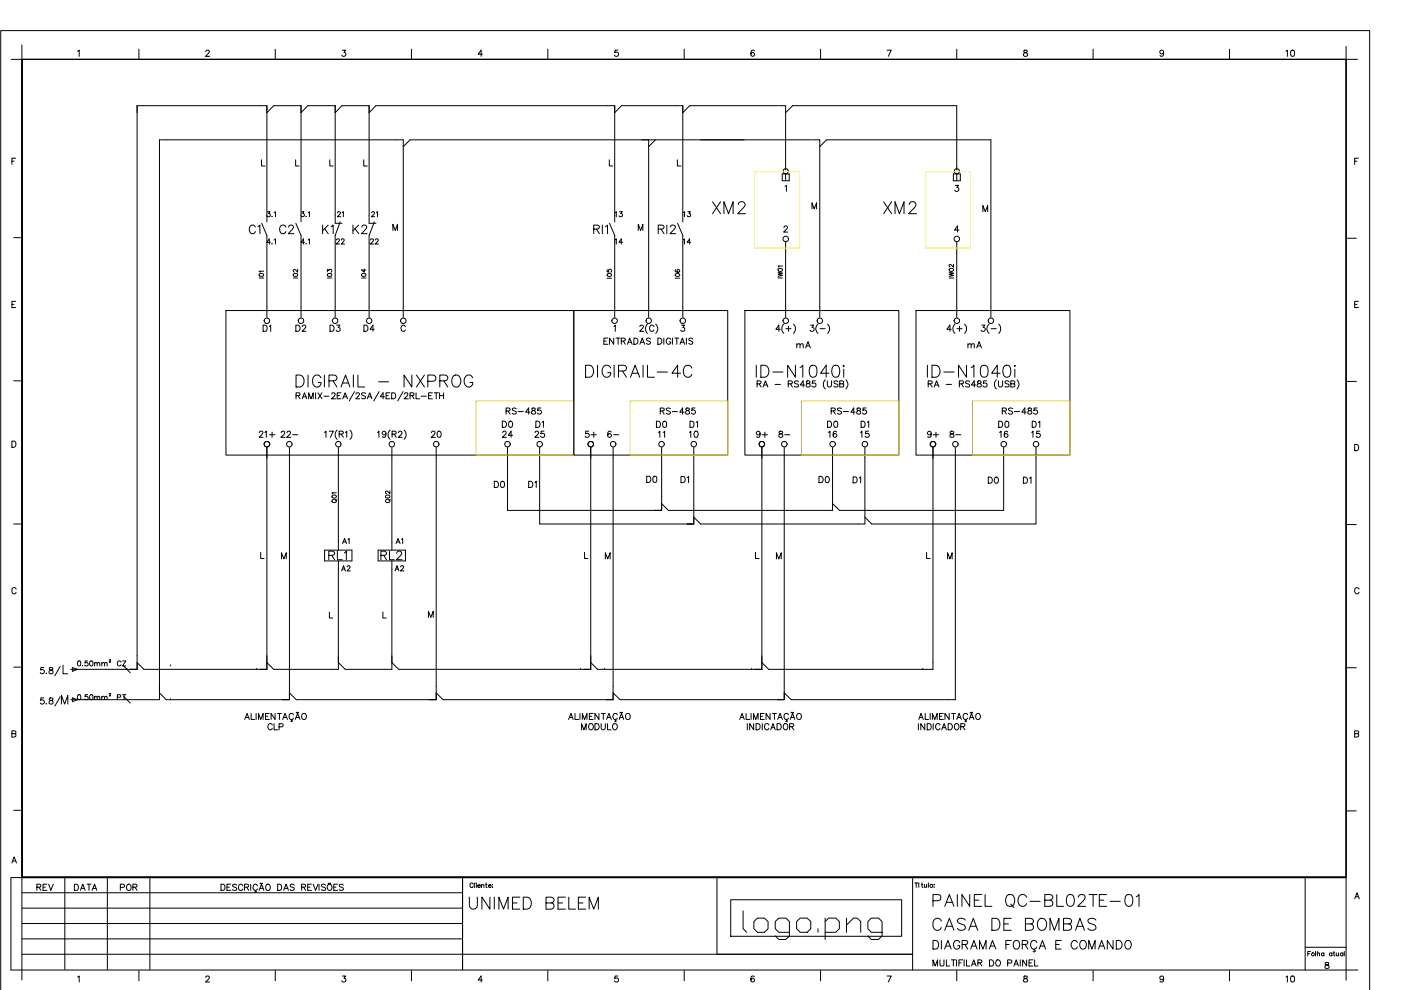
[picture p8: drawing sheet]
<svg xmlns="http://www.w3.org/2000/svg" width="297mm" height="210mm" viewBox="0 0 297 210" stroke-linecap="round" stroke-linejoin="round" font-family="sans-serif">
<g fill="none" stroke="#000" stroke-width=".21">
<path d="M2.4 12.6h285.4M4.6 12.6h280.8v173.5h-280.8zM4.6 9.5v198.3M16.5 10.9l.3-.3v1.4M29.4 10.4v2.2M43.6 10.9l.2-.2 .3-.1 .3 .4-.8 1h.8M58.4 10.4v2.2M72.6 10.6h.7l-.4 .5a.44 .44 0 0 1 .3 .7 .44 .44 0 0 1-.7-.1M87.2 10.4v2.2M102.3 11.5h-.9l.6-.9v1.4M116.1 10.4v2.2M131 10.6h-.6l-.1 .6a.46 .46 0 0 1 .7 0 .46 .46 0 0 1 0 .6 .46 .46 0 0 1-.7-.1"/>
<path d="M145.1 10.4v2.2M159.9 10.8v-.1a.66 .66 0 0 0-.8 .5 .66 .66 0 0 0 .4 .8 .4 .4 0 0 0 .5-.4 .4 .4 0 0 0-.3-.4 .4 .4 0 0 0-.5 .3M174 10.4v2.2M188.1 10.6h.9l-.7 1.4M202.8 10.4v2.2M217.1 10.7v.4l.6 .1 .2 .3a.45 .45 0 0 1-.5 .5 .45 .45 0 0 1-.4-.5l.8-.6-.1-.2zM231.8 10.4v2.2M246.7 11.1a.41 .41 0 0 1-.6 .3 .41 .41 0 0 1-.1-.7 .41 .41 0 0 1 .7 .1v.3a.61 .61 0 0 1-.5 .9l-.3-.3M260.7 10.4v2.2M285.4 9.8v198M2.5 34.2h.5M3.3 33.5h-.8v1.4"/>
<path d="M55.4 33.9v1.3h.8M56.6 23.9l1.4-1.5h5.8v23.2M62.7 33.9v1.3h.7M63.8 23.9l1.5-1.5h5.8v23.2M69.9 33.9v1.3h.7M71.1 23.9l1.4-1.5h5.8v23.2M77.1 33.9v1.3h.8M78.3 23.9l1.4-1.5h50.6v23.2M129.2 33.9v1.3h.7M130.3 23.9l1.5-1.5h13v23.2M137.5 29.6v37.7M139 29.6l-1.5 1.5"/>
<path d="M143.6 33.9v1.3h.8M165 22.4h-18.8l-1.4 1.5M165.1 22.4h1.5v13.6M165.8 36.9h1.5v1.4h-1.5zM166.4 39.5l.3-.2v1.3M166.6 23.9l1.4-1.5h34.8v13.6M166.6 36.9v1.4M172.2 29.6h-85.3l-1.4 1.5M172.4 29.6h1.4v37.7M173.8 31.1l1.4-1.5h34.9v37.7M202.1 38.3v-1.4h1.5v1.4M202.8 36.9v1.4"/>
<path d="M287.2 34.2h.5M288 33.5h-.8v1.4M2.9 50.4h1.4M54.9 58.9h1M55 58.1a.47 .47 0 0 1 .6-.2 .47 .47 0 0 1 .2 .6 .48 .48 0 0 1-.6 .1 .48 .48 0 0 1-.2-.5zM55.9 57.5h-1l.2 .2M56.6 45.6v-23.2h-27.5v119.5h-12.7M56.6 51.4v15.9M56.7 44.9h.6l-.4 .4a.37 .37 0 0 1 .4 .3 .37 .37 0 0 1-.3 .4 .37 .37 0 0 1-.4-.3M58.1 45.1l.3-.2v1M63.8 51.4v15.9M63.9 44.9h.6l-.3 .4a.36 .36 0 0 1 .2 .5 .36 .36 0 0 1-.6-.1"/>
<path d="M65.3 45.1l.3-.2v1M65.3 50.9l.3-.3v1.1M69.4 57.6v-.5l.4 .3a.31 .31 0 0 1 .3-.3 .31 .31 0 0 1 .2 .4l-.1 .2M69.4 58.9h.9M69.5 58.1a.47 .47 0 0 1 .5-.2 .47 .47 0 0 1 .3 .6l-.7 .1-.2-.3zM71.1 51.4v15.9M78.3 51.4v15.9M83.3 48.9v-1.3l.5 1.3 .5-1.3v1.3M128.7 57.2v.4l.4 .1a.34 .34 0 0 1 0-.5 .34 .34 0 0 1 .5 0 .34 .34 0 0 1-.1 .5M128.7 59h1M128.8 58.1a.42 .42 0 0 1 .6-.2 .42 .42 0 0 1 .1 .7h-.6zM130.3 51.4v15.9"/>
<path d="M135.3 48.9v-1.3l.5 1.3 .5-1.3v1.3M143.2 59h.9M143.2 58.1a.46 .46 0 0 1 .6-.2 .46 .46 0 0 1 .2 .6 .47 .47 0 0 1-.5 .1 .47 .47 0 0 1-.3-.5zM143.3 57.2h-.1a.48 .48 0 0 0 .3 .6 .48 .48 0 0 0 .6-.3 .3 .3 0 0 0-.2-.4 .3 .3 0 0 0-.4 .3 .3 .3 0 0 0 .3 .3M144.8 51.4v15.9M165 57.7l.9 .2-.9 .2 .9 .3-.9 .2M165 58.9h.9M165 57a.46 .46 0 0 1 .6-.1 .46 .46 0 0 1 .2 .5l-.7 .1zM165.9 56.4h-.9l.1 .3M166.2 48.2a.37 .37 0 0 1 .6-.3 .37 .37 0 0 1 0 .7l-.7 .6h.9M166.6 51.4v15.9M172.2 44.3v-1.3l.4 1.3 .5-1.3v1.3"/>
<path d="M201.2 57.7l1 .2-1 .2 1 .3-1 .2M201.2 58.9h1M201.3 57a.46 .46 0 0 1 .5-.1 .46 .46 0 0 1 .3 .5l-.7 .1zM202.2 56v.7l-.7-.6-.3 .1 .3 .4M202.8 51.4v15.9M203.3 48.8h-.9l.6-.9v1.3M208.4 44.9v-1.3l.5 1.3 .5-1.3v1.3M285.4 50.5h2.2M2.5 64.5h.5M3.3 63.9h-.8v1.3h.8M47.9 65.8h73.8v30.7h-73.8zM85.5 67.3v-37.7h-51.7v118.8h-17.4"/>
<path d="M86 69.3a.48 .48 0 0 0-.6-.4 .48 .48 0 0 0-.4 .5 .53 .53 0 0 0 .2 .8 .53 .53 0 0 0 .8-.3M121.7 65.8h32.6v30.7h-32.6zM128 72.3h.6M128.9 71.7h-.9v1.3h.9M130.1 71.7v1.3l-.9-1.3v1.3M130.2 69.2l.3-.3v1.3M130.6 71.7h.9M131 71.7v1.3M131.7 72.3l.8-.1v-.4l-.8-.1v1.3M132.2 72.3l.4 .7M133 73l.5-1.3 .5 1.3M133.2 72.6h.6"/>
<path d="M134.4 71.7h.4a.71 .71 0 0 1 .5 .6 .71 .71 0 0 1-.5 .7h-.4zM135.7 69.3l.2-.4 .4 .2 .1 .2-.8 .9h.9M135.7 73l.5-1.3 .5 1.3M135.9 72.6h.6M137.3 68.7a1.32 1.32 0 0 0 0 2M137.9 71.9l-.3-.2-.5 .2 .1 .3 .7 .3v.3l-.3 .2-.5-.2M138.6 69.3a.45 .45 0 0 0-.5-.4 .45 .45 0 0 0-.4 .5 .53 .53 0 0 0 .2 .8 .53 .53 0 0 0 .7-.1v-.2M139 68.7a1.24 1.24 0 0 1 0 2M139.5 71.7h.4a.71 .71 0 0 1 .4 .6 .71 .71 0 0 1-.4 .7h-.4zM140.7 71.7v1.3M142.2 72a.53 .53 0 0 0-.7-.3 .53 .53 0 0 0-.2 .8 .47 .47 0 0 0 .4 .5 .47 .47 0 0 0 .5-.5h-.3M142.6 71.7v1.3"/>
<path d="M143.1 71.7h.8M143.5 71.7v1.3M144.2 73l.5-1.3 .4 1.3M144.3 72.6h.7M144.5 68.9h.6l-.3 .5a.43 .43 0 0 1 .4 .4 .43 .43 0 0 1-.4 .5 .43 .43 0 0 1-.5-.3M145.5 71.7v1.3M146.9 71.9l-.3-.2-.6 .2 .2 .3 .6 .3 .1 .3-.3 .2-.6-.2M157.9 65.8h32.7v30.7h-32.7zM165.4 69.8h-.9l.6-.9v1.3M166.2 68.7a1.32 1.32 0 0 0 0 2M166.6 69.7h1.1M167.2 69.1v1.1"/>
<path d="M168.2 68.7a1.32 1.32 0 0 1 0 2M171.9 68.9h.6l-.3 .5a.43 .43 0 0 1 .4 .4 .43 .43 0 0 1-.4 .5 .43 .43 0 0 1-.5-.3M173.4 68.7a1.24 1.24 0 0 0 0 2M173.8 69.7h1.1M175.5 68.7a1.32 1.32 0 0 1 0 2M194.2 65.8h32.7v30.7h-32.7zM201.7 69.8h-.9l.6-.9v1.3M202.5 68.7a1.32 1.32 0 0 0 0 2M202.9 69.7h1.1M203.4 69.1v1.1M204.5 68.7a1.32 1.32 0 0 1 0 2M208.1 68.9h.7l-.4 .5a.43 .43 0 0 1 .5 .4 .43 .43 0 0 1-.4 .5 .43 .43 0 0 1-.5-.3"/>
<path d="M209.7 68.7a1.24 1.24 0 0 0 0 2M210.1 69.7h1.1M211.7 68.7a1.32 1.32 0 0 1 0 2M287.2 64.5h.5M288 63.9h-.8v1.3h.8M2.5 93.5h.4a.71 .71 0 0 1 .5 .7 .71 .71 0 0 1-.5 .6h-.4zM2.9 80.7h1.4M56.6 94.9v47h-26.1l-1.4-1.4M61.4 94.9v53.5h-26.2l-1.4-1.5M68.8 91.7l.3-.3v1.3M69.8 91.4h.9l-.7 1.3M71.5 91.2a1.32 1.32 0 0 0 0 1.9"/>
<path d="M71.7 94.9v20M71.9 92h.8l.1-.3-.3-.3h-.6v1.3M72.3 92l.5 .7M73.2 91.7l.3-.3v1.3M74.2 91.2a1.32 1.32 0 0 1 0 1.9M80 91.7l.3-.3v1.3M81.8 91.9a.41 .41 0 0 1-.6 .3 .41 .41 0 0 1-.1-.7 .41 .41 0 0 1 .7 .1v.3a.59 .59 0 0 1-.4 .8l-.3-.1M82.7 91.2a1.32 1.32 0 0 0 0 1.9M83.1 94.9v20M83.1 92h.8l.1-.3-.3-.3h-.6v1.3M83.6 92l.4 .7M84.5 91.8l.2-.4 .5 .1v.3l-.1 .3-.7 .6h.9"/>
<path d="M85.7 91.2a1.32 1.32 0 0 1 0 1.9M92.5 94.9v53.5h-29.7l-1.4-1.5M107.6 94.9v13.3h32.7v-13.3M109.8 87.3h1.1M114.4 94.9v16.2h32.7v-16.2M125.3 94.9v47h-40.8l-1.4-1.4M130 94.9v53.5h-36.1l-1.4-1.5M142.5 87.3h1.1M161.5 94.9v47h-34.8l-1.4-1.4M166.3 94.9v53.5h-34.8l-1.5-1.5M176.5 94.9v13.3h-34.8l-1.4-1.4M178.8 87.3h1.1"/>
<path d="M183.4 94.9v16.2h-34.9l-1.4-1.4M197.8 94.9v47h-34.8l-1.5-1.4M202.6 94.9v53.5h-34.8l-1.5-1.5M212.8 94.9v13.3h-34.8l-1.5-1.4M215 87.3h1.2M219.7 94.9v16.2h-34.9l-1.4-1.4M285.4 80.9h2.2M287.2 94.2h.4a.71 .71 0 0 1 .5 .7 .71 .71 0 0 1-.5 .7h-.4zM2.9 111.1h1.4M55.3 117.1v1.3h.7M59.7 118.5v-1.3l.5 1.3 .5-1.3v1.3M70.4 105.1l.5-.1 .4 .3a.45 .45 0 0 1-.5 .3 .45 .45 0 0 1-.4-.5z"/>
<path d="M71.3 104.5h-.9l.2 .2M71.4 105.9l-.3 .3M123.9 117.1v1.3h.8M160.2 117.1v1.3h.7M196.5 117.1v1.3h.7M285.4 111.2h2.2M3.4 124.9a.46 .46 0 0 0-.5-.3 .46 .46 0 0 0-.4 .5v.3a.45 .45 0 0 0 .4 .5 .45 .45 0 0 0 .5-.3M23.1 140l.3-.1-.3 .5h.4M69.8 129.8v1.2h.8M71.7 120.7v21.2h-13.7l-1.4-1.4M81.2 129.8v1.2h.7M83.1 120.7v21.2h-9.9l-1.5-1.4"/>
<path d="M90.8 130.9v-1.3l.5 1.3 .5-1.3v1.3M288.1 124.9a.53 .53 0 0 0-.7-.2 .53 .53 0 0 0-.2 .7 .48 .48 0 0 0 .4 .5 .48 .48 0 0 0 .5-.3M2.5 155.5h.8v-.4l-.8-.1v1.3l.8-.2v-.4l-.2-.2M2.9 141.4h1.4M9.3 148h-.6l-.1 .5a.47 .47 0 0 1 .7 0 .47 .47 0 0 1-.1 .7 .47 .47 0 0 1-.7-.2M9.3 141.5h-.6l-.1 .6a.47 .47 0 0 1 .7 0 .47 .47 0 0 1-.1 .7 .47 .47 0 0 1-.7-.2M9.8 149.2h.1M9.8 142.7l.1 .1M10.5 148v.4l.6 .2 .1 .3a.44 .44 0 0 1-.3 .4 .44 .44 0 0 1-.5-.3l.2-.4 .4-.1 .2-.2v-.3zM10.5 141.6v.4l.7 .4a.44 .44 0 0 1-.3 .5 .44 .44 0 0 1-.5-.3l.2-.4 .4-.2 .2-.2v-.2zM12.8 147.7l-1.2 2M12.8 141.3l-1.2 2"/>
<path d="M13 149.3v-1.8l.7 1.8 .7-1.8v1.8M13.4 141v1.8h1M15 148.4h1.3M15 141.9h1.3M15.4 148l1 .4-1 .4zM15.4 141.5l1 .4-1 .4zM16.6 147.3h.1a.56 .56 0 0 1 .4 .5 .56 .56 0 0 1-.4 .6l-.2-.2zM16.6 140.2a.52 .52 0 0 1 .6 .4 .52 .52 0 0 1-.4 .6l-.3-.2zM17.5 148.3h.1M17.5 141.1l.1 .1M18.6 147.3h-.5l-.1 .5a.38 .38 0 0 1 .6-.1 .38 .38 0 0 1-.1 .6 .38 .38 0 0 1-.5-.1M18.6 140.1h-.5l-.1 .5a.38 .38 0 0 1 .6 0 .38 .38 0 0 1-.1 .5 .38 .38 0 0 1-.5-.1"/>
<path d="M19.2 147.3h.1a.56 .56 0 0 1 .4 .5 .56 .56 0 0 1-.4 .6l-.3-.2zM19.2 140.2a.52 .52 0 0 1 .6 .4 .52 .52 0 0 1-.4 .6l-.4-.2zM20.1 147.8l.2-.2 .3 .1v.7M20.1 140.7l.1-.2h.4v.7M20.1 140.5v.7M20.1 147.6v.8M20.6 147.8l.4-.2 .2 .8M20.6 140.7l.3-.2h.2l.1 .7M21.6 147.8l.4-.2 .2 .2v.6M21.6 140.7l.2-.2h.3l.1 .7M21.6 140.5v.7M21.6 147.6v.8"/>
<path d="M22.2 147.8l.2-.2 .3 .1v.7M22.2 140.7l.2-.2h.3v.7M23.1 147.1l.3-.1-.3 .5h.4M24.9 147.8h.6l.1-.4-.7-.1v1.1M25.7 140.4a.42 .42 0 0 0-.5-.3 .42 .42 0 0 0-.3 .4v.3a.42 .42 0 0 0 .3 .4 .42 .42 0 0 0 .5-.3M26 140.1h.7l-.7 1.1h.7M26 147.3h.7M26.2 147.6l1.4 1.5M26.2 141.2l1.4 1.4M26.3 147.3v1.1M26.9 141.9h.1M36.1 148.4h.1"/>
<path d="M36.1 141.2h.1M51.9 152.5l.5-1.2 .5 1.2M52.1 152.1h.6M53.2 151.3v1.2h.8M54.4 141.9h.1M62.6 152.5l.5-1.2 .5 1.2M62.8 152.1h.6M62.8 151h.2M63 151.1h.1M63.1 151.1h.1M63.3 151v.1M64.1 151.4l.2-.1a.6 .6 0 0 1 .7 .7 .6 .6 0 0 1-.9 .4l-.1-.3z"/>
<path d="M120.6 152.5l.5-1.2 .4 1.2M120.7 152.1h.7M121.9 151.3v1.2h.8M123 151.3v1.2M123.1 141.9h.1M123.3 154.7v-1.3l.5 1.3 .5-1.3v1.3M123.5 152.5v-1.2l.4 1.2 .5-1.2v1.2M125 151.9h.5M125 153.5a.61 .61 0 0 1 .8 .6 .61 .61 0 0 1-.8 .6l-.2-.5zM125.8 151.3h-.8v1.2h.8M126.1 153.4h.5a.71 .71 0 0 1 .4 .7 .71 .71 0 0 1-.4 .6h-.5zM127 151.3v1.2l-.9-1.2v1.2"/>
<path d="M127.5 153.4v1l.3 .3h.3l.2-.3v-1M127.5 151.3h.8M127.9 151.3v1.2M128.2 141.9h.1M128.6 152.5l.5-1.2 .5 1.2M128.8 153.4v1.3h.8M128.8 152.1h.6M130.1 153.5a.61 .61 0 0 1 .8 .6 .61 .61 0 0 1-.8 .6l-.2-.5zM130.5 152.5l.1 .4h-.3M130.9 151.6a.48 .48 0 0 0-.6-.3 .48 .48 0 0 0-.4 .4v.4a.48 .48 0 0 0 .4 .4 .48 .48 0 0 0 .6-.3M131.3 152.5l.5-1.2 .4 1.2M131.4 152.1h.7"/>
<path d="M131.8 151.1h.1M131.8 151.1l-.2-.1-.2 .2M132 151l-.1 .1M132.7 151.4l.3-.1a.6 .6 0 0 1 .7 .7 .6 .6 0 0 1-1 .4l-.1-.3zM156.8 152.5l.5-1.2 .5 1.2M157 152.1h.6M158.2 151.3v1.2h.7M158.4 153.4v1.3M159.2 151.3v1.2M159.4 141.9h.1M159.8 152.5v-1.2l.4 1.2 .5-1.2v1.2M159.8 153.4v1.3l-.9-1.3v1.3"/>
<path d="M160.3 153.4h.4a.71 .71 0 0 1 .5 .7 .71 .71 0 0 1-.5 .6h-.4zM161.2 151.9h.5M161.6 153.4v1.3M162 151.3h-.8v1.2h.8M163 153.7a.53 .53 0 0 0-.7-.2 .53 .53 0 0 0-.2 .7 .48 .48 0 0 0 .4 .5 .48 .48 0 0 0 .5-.3M163.3 151.3v1.2l-.9-1.2v1.2M163.4 154.7l.5-1.3 .5 1.3M163.6 154.3h.6M163.8 151.3h.8M164.2 151.3v1.2M164.7 153.4h.5a.69 .69 0 0 1 .5 .7 .69 .69 0 0 1-.5 .6h-.5zM164.9 152.5l.5-1.2 .5 1.2"/>
<path d="M165 152.1h.7M166.3 153.5a.64 .64 0 0 1 .8 .5 .64 .64 0 0 1-.7 .7 .78 .78 0 0 1-.1-1.2zM166.7 152.5l.2 .4h-.3M167.2 151.6a.48 .48 0 0 0-.6-.3 .48 .48 0 0 0-.4 .4v.4a.48 .48 0 0 0 .4 .4 .48 .48 0 0 0 .6-.3M167.4 154.1l.8-.1 .1-.3-.1-.2-.8-.1v1.3M167.5 152.5l.5-1.2 .5 1.2M167.7 152.1h.6M167.8 151h.1M167.8 151.1l-.1 .1M167.8 154.1l.5 .6M168 151.1h.1M168 151.1h.2"/>
<path d="M168.3 151l-.1 .1M169.1 151.3h.2a.6 .6 0 0 1 .6 .7 .6 .6 0 0 1-.9 .4l-.1-.7zM194.7 153.4v1.3M194.8 152.5l.5-1.2 .5 1.2M195 152.1h.6M195.7 141.9h.1M196.1 153.4v1.3l-.9-1.3v1.3M196.2 151.3v1.2h.7M196.6 153.4h.4a.71 .71 0 0 1 .4 .7 .71 .71 0 0 1-.4 .6h-.4zM197.2 151.3v1.2M197.7 152.5v-1.2l.5 1.2 .5-1.2v1.2M197.9 153.4v1.3"/>
<path d="M199.2 151.9h.5M199.3 153.7a.53 .53 0 0 0-.7-.2 .53 .53 0 0 0-.2 .7 .48 .48 0 0 0 .3 .5 .48 .48 0 0 0 .6-.3M199.7 154.7l.5-1.3 .4 1.3M199.8 154.3h.7M200 151.3h-.8v1.2h.8M201 153.4h.5a.69 .69 0 0 1 .4 .7 .69 .69 0 0 1-.4 .6h-.5zM201.2 151.3v1.2l-.9-1.2v1.2M201.7 151.3h.9M202.2 151.3v1.2M202.6 153.5a.61 .61 0 0 1 .7 .6 .61 .61 0 0 1-.7 .6l-.3-.5 .1-.5zM202.8 152.5l.6-1.2 .4 1.2M203 152.1h.7"/>
<path d="M203.7 154.1l.8-.1 .1-.3-.1-.2-.8-.1v1.3M204.1 154.1l.5 .6M204.7 152.5l.2 .4h-.3M205.1 151.6a.48 .48 0 0 0-.5-.3 .48 .48 0 0 0-.4 .4v.4a.48 .48 0 0 0 .4 .4 .48 .48 0 0 0 .5-.3M205.5 152.5l.5-1.2 .5 1.2M205.7 152.1h.6M206 151.1h.1M206 151.1l-.2-.1-.1 .2M206.2 151l-.1 .1M207 151.4l.2-.1a.62 .62 0 0 1 .7 .7 .62 .62 0 0 1-.8 .5l-.2-.4zM285.4 141.6h2.2M287.2 155.5h.8v-.4l-.8-.1v1.3l.8-.2v-.4l-.2-.2"/>
<path d="M2.9 171.8h1.4M285.4 171.9h2.2M2.3 186.1v19.6h285.6M2.4 186.1h283M2.5 183l.5-1.3 .5 1.3M2.7 182.6h.6M4.7 189.3h93.4M4.7 192.5h93.4M4.7 195.8h93.4M4.7 199.1h93.4M4.7 185.9h280.7h-280.6v-173.3v173.4M13.7 186.1v19.4"/>
<path d="M22.8 186.1v19.4M31.8 186.1v19.4M31.9 185.9v.1M46.8 187.5h.5a.71 .71 0 0 1 .4 .6 .71 .71 0 0 1-.4 .7h-.5zM48.1 188.1h.5M48.9 187.5h-.8v1.3h.8M50.2 187.7l-.3-.2-.6 .2 .1 .3 .8 .4-.1 .3-.5 .1-.3-.2M51.5 187.8a.45 .45 0 0 0-.6-.3 .45 .45 0 0 0-.3 .5 .53 .53 0 0 0 .1 .7 .53 .53 0 0 0 .7-.1l.1-.1M51.8 188.1h.8l.1-.4-.3-.2h-.6v1.3M52.3 188.1l.4 .7M53.2 187.5v1.3M54.1 188.8l.2 .4h-.3"/>
<path d="M54.6 187.8a.47 .47 0 0 0-.5-.3 .47 .47 0 0 0-.4 .5 .53 .53 0 0 0 .2 .7 .53 .53 0 0 0 .7-.2M54.9 188.8l.5-1.3 .6 1.3M55.1 188.4h.6M55.2 187.3h.1M55.2 187.3l-.1 .1M55.7 187.2l-.3 .1M56.5 187.6a.62 .62 0 0 1 .8 .5 .62 .62 0 0 1-.8 .6l-.2-.4zM58.9 187.5h.4a.71 .71 0 0 1 .4 .6 .71 .71 0 0 1-.4 .7h-.4zM60.1 188.8l.5-1.3 .6 1.3M60.4 188.4h.5M62.4 187.7a.46 .46 0 0 0-.5-.3 .46 .46 0 0 0-.4 .4l.9 .6-.1 .3-.5 .1-.3-.2M64 188.1h.7l.1-.5-.8-.1v1.3"/>
<path d="M64.4 188.1l.4 .7M65.2 188.1h.5M66 187.5h-.8v1.3h.8M66.4 187.5l.5 1.3 .5-1.3M67.6 187.5v1.3M69 187.7l-.1-.1a.47 .47 0 0 0-.8 .2l.9 .6-.1 .3-.5 .1-.3-.2M69.5 187.7a.62 .62 0 0 1 .9 .1 .62 .62 0 0 1-.3 .9 .63 .63 0 0 1-.7-.2 .63 .63 0 0 1 .1-.8zM69.6 187.3h.2M69.6 187.3v.1M69.8 187.3h.2M70.1 187.2l-.1 .1M70.8 188.1h.4"/>
<path d="M71.6 187.5h-.8v1.3h.8M72.8 187.7l-.3-.2-.6 .2 .1 .3 .8 .4-.1 .3-.5 .1-.3-.2M98.1 186.1v19.4M98.2 185.9v.1M100.3 187.5a.38 .38 0 0 0-.5-.3 .38 .38 0 0 0-.2 .6 .34 .34 0 0 0 .3 .4 .34 .34 0 0 0 .4-.3M100.6 187.2v1M100.9 187.3h.1zM103.1 187.2v.8l.2 .2M152 186.1v16.2M152.2 185.9v.1M154.9 190.8h36.3v7.7h-36.3zM157.6 193.1v3.8l.7 .8"/>
<path d="M159.8 195.4l.8-.7h1.5l.7 .7v1.5l-.7 .8h-1.5l-.8-.8zM167.4 197.7h-2.3l-.7-.8v-1.5l.7-.7h1.5l.8 .7v3l-.8 .8h-1.5l-.7-.8M168.9 195.4l.8-.7h1.4l.8 .7v1.5l-.8 .8h-1.4l-.8-.8zM173.4 196.9v.8M174.9 195.4l.8-.7h1.5l.8 .7v1.5l-.8 .8h-2.3M174.9 194.7v4.5M179.5 196.1l1.5-1.4h.7l.8 .7v2.3M179.5 194.7v3M187 197.7h-2.3l-.7-.8v-1.5l.7-.7h1.6l.7 .7v3l-.7 .8h-1.6l-.7-.8M193.5 186.1v19.6M193.6 185.9v.1M194 187.2h.6"/>
<path d="M194.3 187.2v.9M197.8 199.4h.6a.98 .98 0 0 1 .6 .9 .98 .98 0 0 1-.6 .9h-.6zM199.6 199.4v1.8M203.5 199.8a.64 .64 0 0 0-1-.3 .97 .97 0 0 0-.3 1 .97 .97 0 0 0 .9 .7 .61 .61 0 0 0 .4-.7h-.4M214.4 199.4h-1.1v1.8M215.2 199.5a.87 .87 0 0 1 1 .4 .87 .87 0 0 1-.2 1.1 .66 .66 0 0 1-.8 .2 .66 .66 0 0 1-.4-.7v-.4zM219.8 199.8a.64 .64 0 0 0-1-.3 .97 .97 0 0 0-.3 1 .97 .97 0 0 0 .9 .7l.4-.4M225 199.4h-1.2v1.8h1.2M228.4 199.8a.68 .68 0 0 0-.7-.4 .68 .68 0 0 0-.6 .7v.4a.67 .67 0 0 0 .5 .7 .67 .67 0 0 0 .8-.4M229.1 199.7a.75 .75 0 0 1 1-.2 .75 .75 0 0 1 .2 1 .7 .7 0 0 1-.7 .7 .7 .7 0 0 1-.7-.7zM236 199.4v1.8l-1.2-1.8v1.8M236.7 199.4h.6a.96 .96 0 0 1 .6 .9 .96 .96 0 0 1-.6 .9h-.6z"/>
<path d="M238.7 199.7a.66 .66 0 0 1 .7-.3 .66 .66 0 0 1 .4 .7v.4a.68 .68 0 0 1-.6 .7 .68 .68 0 0 1-.7-.7zM276.7 186.2v19.5M287.2 190.6l.5-1.3 .5 1.3M287.4 190.1h.6M.2 209.9v-203.4h290.2v203.4M4.7 202.3h188.8M16.5 207.2l.3-.3v1.3M29.4 205.8v2.2M43.6 207.2l.3-.3 .4 .1 .1 .3-.8 .9h.8M58.4 205.8v2.2M72.6 206.9h.7l-.4 .5a.44 .44 0 0 1 .3 .7 .44 .44 0 0 1-.7-.1M87.2 205.8v2.2"/>
<path d="M102.3 207.8h-.9l.6-.9v1.3M116.1 205.8v2.2M131 206.9h-.6l-.1 .6a.45 .45 0 0 1 .7-.1 .45 .45 0 0 1 0 .7 .45 .45 0 0 1-.7-.1M145.1 205.8v2.2M159.9 207.1l-.4-.2a.69 .69 0 0 0-.3 .7 .69 .69 0 0 0 .4 .6 .39 .39 0 0 0 .4-.4 .39 .39 0 0 0-.4-.4 .39 .39 0 0 0-.4 .4M174 205.8v2.2M188.1 206.9h.9l-.7 1.3M197.8 204.8v-1.3l.5 1.3 .5-1.3v1.3M199.3 203.5v1.2l.3 .1a.38 .38 0 0 0 .5-.4v-.9M200.3 201.2l.7-1.8 .7 1.8M200.6 203.5v1.3h.8M201.7 203.5h.9"/>
<path d="M202.1 203.5v1.3M202.8 203.5v1.3M202.8 205.8v2.2M203.3 204.1h.5M204 200.3l1-.1 .2-.3-.1-.3-.3-.2h-.8v1.8M204.1 203.5h-.8v1.3M204.4 203.5v1.3M204.6 200.3l.6 .9M204.9 203.5v1.3h.7M205.8 201.2l.7-1.8 .7 1.8M206 204.8l.4-1.3 .6 1.3M206.1 204.4h.7"/>
<path d="M207.3 204.1l.8-.1v-.4l-.8-.1v1.3M207.7 201.2v-1.8l.7 1.8 .7-1.8v1.8M207.8 204.1l.4 .7M209.7 201.2l.7-1.8 .7 1.8M209.8 203.5h.5a.71 .71 0 0 1 .4 .7 .71 .71 0 0 1-.4 .6h-.5zM211.2 203.7a.62 .62 0 0 1 .9 .2 .62 .62 0 0 1-.2 .9 .63 .63 0 0 1-.8-.3 .63 .63 0 0 1 .1-.8zM213.6 204.2l.8-.1 .1-.3-.3-.3h-.6v1.3M215 204.8l.5-1.3 .4 1.3M215.1 204.4h.7M216.3 203.5v1.3M216.7 200.3l1-.1 .2-.3-.1-.3-.3-.2h-.8v1.8M217.1 207v.4l.6 .1 .2 .3a.44 .44 0 0 1-.5 .4 .44 .44 0 0 1-.4-.4l.8-.6-.1-.2z"/>
<path d="M217.3 200.3l.6 .9M217.7 203.5v1.3l-.9-1.3v1.3M218.2 204.1h.5M219 203.5h-.8v1.3h.8M219.2 201.2v.3h.2l.1 .2h-.5M219.4 203.5v1.3h.7M220.3 201.2l.7-1.8 .7 1.8M230.8 201.2v-1.8l.7 1.8 .7-1.8v1.8M231.8 205.8v2.2M232.9 201.2l.7-1.8 .7 1.8M246.7 207.4a.41 .41 0 0 1-.6 .3 .41 .41 0 0 1-.1-.7 .41 .41 0 0 1 .7 .1v.3a.59 .59 0 0 1-.5 .8l-.3-.2M260.7 205.8v2.2"/>
<path d="M276.7 200.8h8.7M277.3 202.2h.4M277.9 201.7h-.6v1M278.9 201.7v1M279.3 202.2l.2-.2 .2 .1 .1 .6M279.3 201.7v1M280.7 202.2a.3 .3 0 0 0-.5 0 .3 .3 0 0 0 .3 .5l.2-.2M280.7 202v.7M281 204.1v.4l.6 .2 .2 .2a.44 .44 0 0 1-.4 .4 .44 .44 0 0 1-.5-.4l.2-.2 .6-.3v-.3zM282.4 202.2a.3 .3 0 0 0-.5-.1 .3 .3 0 0 0 0 .5 .3 .3 0 0 0 .5-.1M282.4 202v.7M282.7 202h.3"/>
<path d="M282.8 201.7v.8l.3 .2M283.3 202l.1 .6 .4-.1M283.8 202v.7M284.7 202.2a.3 .3 0 0 0-.5 0 .3 .3 0 0 0 .3 .5l.2-.2M284.7 202v.7M285 201.7v1"/>
<circle cx="166.6" cy="36.3" r=".54"/>
<circle cx="202.9" cy="36.3" r=".54"/>
<circle cx="166.6" cy="50.6" r=".58"/>
<circle cx="202.9" cy="50.6" r=".58"/>
<circle cx="85.5" cy="68" r=".59"/>
<circle cx="130.3" cy="68" r=".58"/>
<circle cx="137.6" cy="68" r=".58"/>
<circle cx="144.8" cy="68" r=".59"/>
<circle cx="166.6" cy="68" r=".58"/>
<circle cx="173.8" cy="68" r=".58"/>
<circle cx="202.9" cy="68" r=".58"/>
<circle cx="210.1" cy="68" r=".58"/>
<circle cx="71.7" cy="94.2" r=".58"/>
<circle cx="83.1" cy="94.2" r=".58"/>
<circle cx="114.4" cy="94.2" r=".58"/>
<circle cx="219.7" cy="94.2" r=".59"/>
<circle cx="70.8" cy="106.2" r=".42"/>
<circle cx="278.4" cy="202.3" r=".32"/>
</g>
<path d="M101 85.1h20.7v11.4h-20.7zM133.6 85.1h20.7v11.4h-20.7zM169.9 85.1h20.7v11.4h-20.7zM206.2 85.1h20.7v11.4h-20.7z" fill="none" stroke="#f8d731" stroke-width=".21"/>
<path d="M160 36.4h9.5v16.2h-9.5zM196.2 36.4h9.6v16.2h-9.6z" fill="none" stroke="#f4ee51" stroke-width=".21"/>
<g font-size="6.2">
<text x="196.8" y="193.7">PAINEL QC-BL02TE-01</text>
<text x="196.8" y="198.6">CASA DE BOMBAS</text>
</g>
<g font-size="5.7">
<text x="150.3" y="46.6">XM2</text>
<text x="186.6" y="46.6">XM2</text>
<text x="61.7" y="83.3">DIGIRAIL - NXPROG</text>
<text x="123.1" y="81.1">DIGIRAIL-4C</text>
<text x="159.5" y="81.1">ID-N1040i</text>
<text x="195.8" y="81.1">ID-N1040i</text>
<text x="98.8" y="194">UNIMED BELEM</text>
</g>
<g font-size="4.9">
<text x="51.9" y="50.8">C1</text>
<text x="58.6" y="50.8">C2</text>
<text x="67.4" y="50.8">K1</text>
<text x="74.1" y="50.8">K2</text>
<text x="124.9" y="50.8">RI1</text>
<text x="138.6" y="50.8">RI2</text>
<text x="68.8" y="119.9">RL1</text>
<text x="79.7" y="119.9">RL2</text>
</g>
<g font-size="4.4">
<text x="58.6" y="71.6" transform="rotate(-90 58.6 71.6)">D1</text>
<text x="61.7" y="71.6">D2</text>
<text x="69.1" y="71.6">D3</text>
<text x="76.2" y="71.6">D4</text>
<text x="167.9" y="75.1">mA</text>
<text x="204.3" y="75.1">mA</text>
<text x="143.6" y="103.7">D1</text>
<text x="172.9" y="103.7">D0</text>
<text x="179.9" y="103.7">D1</text>
<text x="208.5" y="103.7">D0</text>
<text x="216.3" y="103.7">D1</text>
<text x="71.6" y="122.4">A2</text>
<text x="82.9" y="122.4">A2</text>
<text x="55.7" y="155.9">CLP</text>
<text x="7.1" y="190.1">REV</text>
<text x="14.8" y="190.1">DATA</text>
<text x="24.7" y="190.1">POR</text>
<text x="271.6" y="209.5">10</text>
</g>
<g font-size="4">
<text x="271.6" y="13.1">10</text>
<text x="201.4" y="41.6">3</text>
<text x="70.6" y="47.3">21</text>
<text x="78" y="47.3">21</text>
<text x="129.5" y="47.3">13</text>
<text x="143.9" y="47.3">13</text>
<text x="70.6" y="52.9">22</text>
<text x="77.6" y="52.9">22</text>
<text x="129.5" y="52.9">14</text>
<text x="143.9" y="52.9">14</text>
<text x="106.5" y="88.9">RS-485</text>
<text x="139" y="88.9">RS-485</text>
<text x="175.3" y="88.9">RS-485</text>
<text x="211.7" y="88.9">RS-485</text>
<text x="54" y="93.8">21+</text>
<text x="58.6" y="93.8">22-</text>
<text x="90.7" y="93.8">20</text>
<text x="105.5" y="93.8">24</text>
<text x="112.9" y="91.7">D1</text>
<text x="123.1" y="93.8">5+</text>
<text x="128.1" y="93.8">6-</text>
<text x="138.6" y="93.8">11</text>
<text x="145.3" y="93.8">10</text>
<text x="159.5" y="93.8">9+</text>
<text x="164.4" y="93.8">8-</text>
<text x="174.6" y="93.8">16</text>
<text x="181.7" y="93.8">15</text>
<text x="195.8" y="93.8">9+</text>
<text x="200.4" y="93.8">8-</text>
<text x="211" y="93.8">16</text>
<text x="218" y="91.7">D1</text>
<text x="84" y="108" transform="rotate(-90 84 108)">Q02</text>
<text x="104.1" y="104.4">D0</text>
<text x="111.1" y="104.4">D1</text>
<text x="136.2" y="103.4">D0</text>
<text x="71.6" y="116.4">A1</text>
<text x="86.4" y="116.4" transform="rotate(-90 86.4 116.4)">A1</text>
<text x="127.4" y="119.6">M</text>
<text x="163.7" y="119.6">M</text>
<text x="200" y="119.6">M</text>
</g>
<g font-size="3.5">
<text x="64.2" y="60.3" transform="rotate(-90 64.2 60.3)">I02</text>
<text x="78.7" y="60.3" transform="rotate(-90 78.7 60.3)">I04</text>
</g>
</svg>
